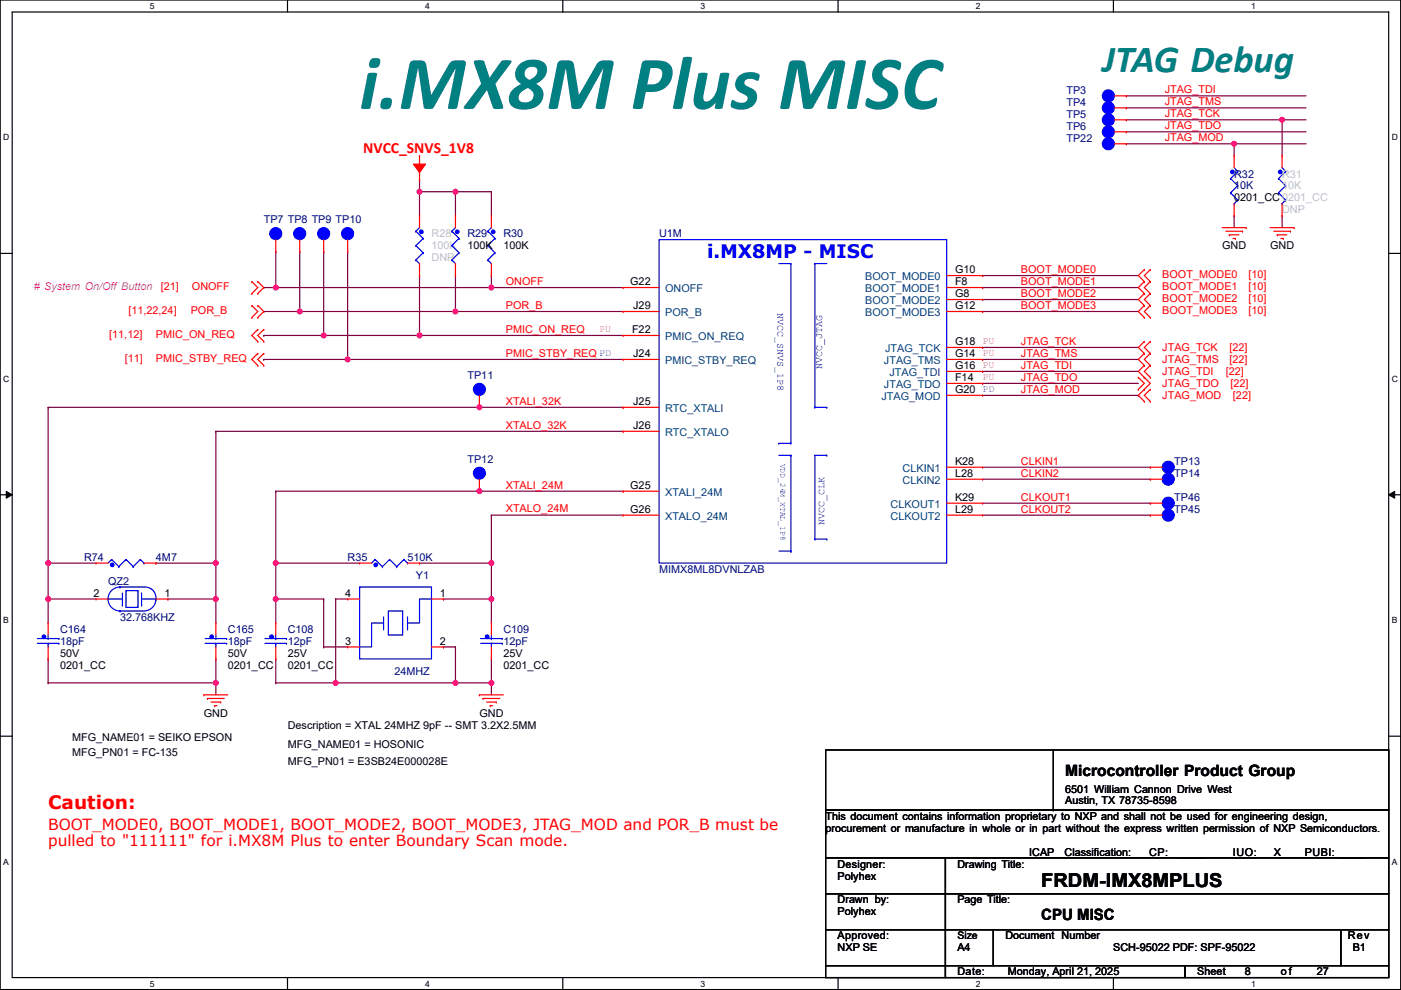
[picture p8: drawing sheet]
<svg xmlns="http://www.w3.org/2000/svg" width="297mm" height="210mm" viewBox="0 0 297 210" stroke-linecap="round" stroke-linejoin="round" font-family="sans-serif">
<path d="M0 0h297v209.8h-297zM2.6 2.5h291.8v204.8h-291.8z" fill="none" stroke="#000" stroke-width=".25"/>
<g fill="#fff">
<path d="M31.8 .3h1v2h-1z"/>
<path d="M31.8 207.5h1v2.1h-1z"/>
</g>
<path d="M61 0v2.5M61 207.3v2.5" fill="none" stroke="#000" stroke-width=".25"/>
<g fill="#fff">
<path d="M90.1 .3h1v2h-1z"/>
<path d="M90.1 207.5h1v2.1h-1z"/>
</g>
<path d="M119.3 0v2.5M119.3 207.3v2.5" fill="none" stroke="#000" stroke-width=".25"/>
<g fill="#fff">
<path d="M148.5 .3h1v2h-1z"/>
<path d="M148.5 207.5h1v2.1h-1z"/>
</g>
<path d="M177.7 0v2.5M177.7 207.3v2.5" fill="none" stroke="#000" stroke-width=".25"/>
<g fill="#fff">
<path d="M206.9 .3h1v2h-1z"/>
<path d="M206.9 207.5h1v2.1h-1z"/>
</g>
<path d="M236.1 0v2.5M236.1 207.3v2.5" fill="none" stroke="#000" stroke-width=".25"/>
<g fill="#fff">
<path d="M265.2 .3h1.1v2h-1.1z"/>
<path d="M265.2 207.5h1.1v2.1h-1.1z"/>
<path d="M.7 28.1h1.3v2.1h-1.3z"/>
<path d="M295.1 28.1h1.3v2.1h-1.3z"/>
<path d="M.7 79.3h1.3v2h-1.3z"/>
<path d="M295.1 79.3h1.3v2h-1.3z"/>
</g>
<path d="M0 53.7h2.6M294.4 53.7h2.6" fill="none" stroke="#000" stroke-width=".25"/>
<g fill="#fff">
<path d="M.7 130.5h1.2v2h-1.2z"/>
<path d="M295.1 130.5h1.2v2h-1.2z"/>
</g>
<path d="M0 104.9h2.6M294.4 104.9h2.6" fill="none" stroke="#000" stroke-width=".25"/>
<path d="M1.3 104.2l1.3 .7-1.3 .7zM294.4 104.9l1.3-.7v1.4z" fill="#000"/>
<path d="M1.3 104.2l1.3 .7-1.3 .7zM294.4 104.9l1.3-.7v1.4z" fill="none" stroke="#000" stroke-width=".21"/>
<g fill="#fff">
<path d="M.7 181.7h1.2v2h-1.2z"/>
<path d="M295.1 181.7h1.2v2h-1.2z"/>
</g>
<path d="M0 156.1h2.6M294.4 156.1h2.6" fill="none" stroke="#000" stroke-width=".25"/>
<path d="M78.7 12.5l.6-.2a.92 .92 0 0 1 1.3 .9 1.33 1.33 0 0 1-1.9 1.2 1.06 1.06 0 0 1-.1-1.7zM78 15.6l1.2-.2a.53 .53 0 0 1 .7 .3l-1.3 7.1a1.9 1.9 0 0 1-2 .1zM81.1 21l.5-.2a1.01 1.01 0 0 1 1.5 .7 1.39 1.39 0 0 1-.7 1.6 1.39 1.39 0 0 1-1.7-.4v-1zM87.1 13l.5-.2h1.5a1.11 1.11 0 0 1 1.3 1.2l1 6.1 3.9-6.6a1.45 1.45 0 0 1 1.3-.7h1.5a.61 .61 0 0 1 .7 .9l-1.9 9.1a1.81 1.81 0 0 1-1.9 .1l1.6-8.4-4.6 8.3a1.85 1.85 0 0 1-2.2 0l-1.2-8.4-1.6 8.4a1.81 1.81 0 0 1-2 .1l1.8-9.2zM100.6 12.9l1.2-.1a.68 .68 0 0 1 .9 .3l1.1 3.4 2.5-3.6 .9-.1 1.2 .1-.3 .7-3.1 4.2 1.6 4.5a.52 .52 0 0 1 .1 .6 .52 .52 0 0 1-.7 .2h-.7a.66 .66 0 0 1-.8-.3l-1.2-3.7-2.8 3.8-1 .2-1.2-.1 .3-.7 3.4-4.5-1.4-4.2zM110.1 13.7a4.4 4.4 0 0 1 5.5-.2 2.89 2.89 0 0 1-1.7 4.1l-.2 .2a2.76 2.76 0 0 1 1.5 2.7 2.76 2.76 0 0 1-2.1 2.4 4.6 4.6 0 0 1-4.9-.7 2.98 2.98 0 0 1 1.7-4.1l.6-.3a2.52 2.52 0 0 1-.4-4.1zM111.6 14.6a1.41 1.41 0 0 0 .6 2.3l.3-.1a1.71 1.71 0 0 0 1.2-2.4 1.74 1.74 0 0 0-2.1 .2zM110.5 19.5a1.22 1.22 0 0 0-.5 1.6 1.22 1.22 0 0 0 1.6 .6 1.5 1.5 0 0 0 1.5-1.2 1.5 1.5 0 0 0-1-1.7l-.2-.1zM118.5 13l.4-.2h1.5a1.11 1.11 0 0 1 1.3 1.2l1.1 6.1 3.8-6.6a1.46 1.46 0 0 1 1.4-.7h1.4a.61 .61 0 0 1 .7 .9l-1.8 9.1a1.81 1.81 0 0 1-2 .1l1.7-8.4-4.7 8.3a1.85 1.85 0 0 1-2.1 0l-1.2-8.4-1.7 8.4a1.81 1.81 0 0 1-2 .1l1.8-9.2zM136.3 13l.6-.2h2.3a2.93 2.93 0 0 1 3.4 2.2 4.2 4.2 0 0 1-4.6 4.5h-1.1l-.6 3.3a2.04 2.04 0 0 1-2.1 .1l1.8-9.3zM137.9 14.4l-.7 3.5h1a2.1 2.1 0 0 0 1.9-3.2l-.6-.2zM144.8 12.2l1.2-.2a.52 .52 0 0 1 .8 .4l-2.1 10.4a1.89 1.89 0 0 1-2 .1zM148.1 15.6l1.2-.2a.54 .54 0 0 1 .7 .3l-.9 4.6a.83 .83 0 0 0 .3 1.1 .83 .83 0 0 0 1-.1 4 4 0 0 0 1.7-2.5l.5-3.1a1.93 1.93 0 0 1 2 0l-1.4 7.1a1.4 1.4 0 0 1-1.7 .1l.3-1.2a2.95 2.95 0 0 1-4.3 1 3.2 3.2 0 0 1-.3-2.6zM156.5 16.2a3.7 3.7 0 0 1 4.5-.3v.3a.88 .88 0 0 1-.5 1 1.99 1.99 0 0 0-2.6 0 .88 .88 0 0 0 .8 1.2 2.35 2.35 0 0 1 1.8 2.4 2.35 2.35 0 0 1-1.9 2.2 3.4 3.4 0 0 1-3.7-.5l.1-.7a.5 .5 0 0 1 .3-.6 .5 .5 0 0 1 .6 .3l.6 .2a1.4 1.4 0 0 0 2-.9 2.51 2.51 0 0 0-1.7-1.3 2.14 2.14 0 0 1-.3-3.3zM167.6 13l.4-.2h1.5a1.11 1.11 0 0 1 1.3 1.2l1.1 6.1 3.8-6.6a1.45 1.45 0 0 1 1.4-.7h1.4a.61 .61 0 0 1 .7 .9l-1.8 9.1a1.81 1.81 0 0 1-2 .1l1.7-8.4-4.7 8.3a1.85 1.85 0 0 1-2.1 0l-1.2-8.4-1.7 8.4a1.81 1.81 0 0 1-2 .1l1.8-9.2zM181.6 13l1.2-.2a.58 .58 0 0 1 .8 .3l-1.9 9.7a2.03 2.03 0 0 1-2.1 .1zM185.7 13.8a4.2 4.2 0 0 1 5.3-.4v.8a.51 .51 0 0 1-.2 .6 .51 .51 0 0 1-.7-.2 1.88 1.88 0 0 0-3 .9 1.93 1.93 0 0 0 1.4 1.6 3 3 0 0 1 2 3 3 3 0 0 1-2.2 2.7 4.6 4.6 0 0 1-4.8-.5l.1-.8a.55 .55 0 0 1 .3-.7 .55 .55 0 0 1 .7 .3 2.51 2.51 0 0 0 3.5-.4 1.47 1.47 0 0 0-1.1-2 2.95 2.95 0 0 1-1.3-4.9zM194 14a4.6 4.6 0 0 1 6.1-.4v.2a1.84 1.84 0 0 1-.5 1.4 2.98 2.98 0 0 0-5 1.4l-.4 1.1a3.1 3.1 0 0 0 .8 3.5 4 4 0 0 0 3.5-.5h.1a1.85 1.85 0 0 1-1.8 2.4 3.8 3.8 0 0 1-4.9-2.3 7.7 7.7 0 0 1 2.1-6.8z" fill="#008080"/>
<path d="M58.5 104.1h.1M58.5 104.1v15.3" fill="none" stroke="#800040" stroke-width=".25"/>
<circle cx="58.5" cy="119.4" r=".51" fill="#f0f"/>
<circle cx="58.5" cy="119.4" r=".51" fill="none" stroke="#f0f" stroke-width=".25"/>
<path d="M58.5 104.1h43.1M101.6 104.1h.1M104.2 109.2h27.9M104.2 109.2h.1M104.2 109.2v10.2" fill="none" stroke="#800040" stroke-width=".25"/>
<circle cx="101.6" cy="104.1" r=".51" fill="#f0f"/>
<circle cx="101.6" cy="104.1" r=".51" fill="none" stroke="#f0f" stroke-width=".25"/>
<path d="M68.6 137.2h.1M68.6 137.2h5.1M71.2 127v17.8M71.2 127h.1M71.2 127h2.5M94 137.2h.1M94 137.2h2.6M94 127h.1M94 127h10.2M71.2 144.8h.1M71.2 144.8h25.4" fill="none" stroke="#800040" stroke-width=".25"/>
<circle cx="96.6" cy="144.8" r=".51" fill="#f0f"/>
<circle cx="96.6" cy="144.8" r=".51" fill="none" stroke="#f0f" stroke-width=".25"/>
<circle cx="71.2" cy="144.8" r=".51" fill="#f0f"/>
<circle cx="71.2" cy="144.8" r=".51" fill="none" stroke="#f0f" stroke-width=".25"/>
<path d="M58.5 127v5.1M58.5 127h.1M58.5 127h10.1M68.6 127v10.2M68.6 127h.1M104.2 139.7h.1M104.2 139.7v5.1" fill="none" stroke="#800040" stroke-width=".25"/>
<circle cx="58.5" cy="127" r=".51" fill="#f0f"/>
<circle cx="58.5" cy="127" r=".51" fill="none" stroke="#f0f" stroke-width=".25"/>
<path d="M104.2 127v5.1M104.2 127h.1" fill="none" stroke="#800040" stroke-width=".25"/>
<circle cx="104.2" cy="127" r=".51" fill="#f0f"/>
<circle cx="104.2" cy="127" r=".51" fill="none" stroke="#f0f" stroke-width=".25"/>
<path d="M58.5 119.4v7.6M58.5 119.4h.1M104.2 119.4h.1M104.2 119.4v7.6M58.5 139.7h.1M58.5 139.7v5.1M58.5 144.8h.1M58.5 144.8h12.7M96.6 144.8h.1M96.6 144.8h7.6" fill="none" stroke="#800040" stroke-width=".25"/>
<circle cx="104.2" cy="144.8" r=".51" fill="#f0f"/>
<circle cx="104.2" cy="144.8" r=".51" fill="none" stroke="#f0f" stroke-width=".25"/>
<path d="M88.9 119.4h.1M88.9 119.4h15.3M96.6 137.2h.1M96.6 137.2v7.6" fill="none" stroke="#800040" stroke-width=".25"/>
<circle cx="104.2" cy="119.4" r=".51" fill="#f0f"/>
<circle cx="104.2" cy="119.4" r=".51" fill="none" stroke="#f0f" stroke-width=".25"/>
<path d="M10.2 86.4h91.4M101.6 86.4h.1M58.5 119.4h.1M58.5 119.4h17.7M104.2 144.8v2.5M104.2 144.8h.1" fill="none" stroke="#800040" stroke-width=".25"/>
<circle cx="101.6" cy="86.4" r=".51" fill="#f0f"/>
<circle cx="101.6" cy="86.4" r=".51" fill="none" stroke="#f0f" stroke-width=".25"/>
<path d="M238.8 20.3h38.1M238.8 22.9h38.1M238.8 25.4h33M238.8 20.3h.1M238.8 22.9h.1M238.8 25.4h.1M45.8 91.4h86.3M132.1 91.4h.1" fill="none" stroke="#800040" stroke-width=".25"/>
<circle cx="271.8" cy="25.4" r=".51" fill="#f0f"/>
<circle cx="271.8" cy="25.4" r=".51" fill="none" stroke="#f0f" stroke-width=".25"/>
<g fill="none" stroke="#800040" stroke-width=".25">
<path d="M88.9 38.1h.1M88.9 38.1v2.5M238.8 27.9h38.1M238.8 27.9h.1M271.8 25.4h.1M271.8 25.4v7.6M271.8 45.7h.1M271.8 45.7v2.6M208.3 99.1h35.6M243.9 99.1h.1M208.3 101.6h35.6M208.3 106.7h35.6"/>
<path d="M208.3 109.2h35.6M243.9 101.6h.1M243.9 106.7h.1M243.9 109.2h.1"/>
</g>
<circle cx="88.9" cy="40.6" r=".51" fill="#f0f"/>
<circle cx="88.9" cy="40.6" r=".51" fill="none" stroke="#f0f" stroke-width=".25"/>
<path d="M88.9 40.6h.1M88.9 40.6v5.1M88.9 40.6h7.7M96.6 40.6h.1M96.6 40.6v5.1" fill="none" stroke="#800040" stroke-width=".25"/>
<circle cx="96.6" cy="40.6" r=".51" fill="#f0f"/>
<circle cx="96.6" cy="40.6" r=".51" fill="none" stroke="#f0f" stroke-width=".25"/>
<path d="M58.5 53.3h.1M58.5 53.3v7.7M63.5 53.3h.1M63.5 53.3v12.7M96.6 40.6h7.6M96.6 40.6h.1M104.2 40.6h.1M104.2 40.6v5.1" fill="none" stroke="#800040" stroke-width=".25"/>
<circle cx="63.5" cy="66" r=".51" fill="#f0f"/>
<circle cx="63.5" cy="66" r=".51" fill="none" stroke="#f0f" stroke-width=".25"/>
<path d="M68.6 53.3h.1M68.6 53.3v17.8M73.7 53.3h.1M73.7 53.3v22.9" fill="none" stroke="#800040" stroke-width=".25"/>
<circle cx="73.7" cy="76.2" r=".51" fill="#f0f"/>
<circle cx="73.7" cy="76.2" r=".51" fill="none" stroke="#f0f" stroke-width=".25"/>
<path d="M88.9 58.4h.1M88.9 58.4v12.7M96.6 58.4h.1M96.6 58.4v7.6M104.2 58.4h.1M104.2 58.4v2.6h-48.3M55.9 61h.1M58.5 61h.1" fill="none" stroke="#800040" stroke-width=".25"/>
<circle cx="104.2" cy="61" r=".51" fill="#f0f"/>
<circle cx="104.2" cy="61" r=".51" fill="none" stroke="#f0f" stroke-width=".25"/>
<circle cx="58.5" cy="61" r=".51" fill="#f0f"/>
<circle cx="58.5" cy="61" r=".51" fill="none" stroke="#f0f" stroke-width=".25"/>
<path d="M55.9 66h.1M55.9 66h40.7M63.5 66h.1M104.2 61h.1M104.2 61h27.9" fill="none" stroke="#800040" stroke-width=".25"/>
<circle cx="96.6" cy="66" r=".51" fill="#f0f"/>
<circle cx="96.6" cy="66" r=".51" fill="none" stroke="#f0f" stroke-width=".25"/>
<path d="M55.9 71.1h.1M55.9 71.1h33M68.6 71.1h.1M96.6 66h35.5M96.6 66h.1" fill="none" stroke="#800040" stroke-width=".25"/>
<circle cx="88.9" cy="71.1" r=".51" fill="#f0f"/>
<circle cx="88.9" cy="71.1" r=".51" fill="none" stroke="#f0f" stroke-width=".25"/>
<circle cx="68.6" cy="71.1" r=".51" fill="#f0f"/>
<circle cx="68.6" cy="71.1" r=".51" fill="none" stroke="#f0f" stroke-width=".25"/>
<g fill="none" stroke="#800040" stroke-width=".25">
<path d="M208.3 58.4h.1M208.3 58.4h33M55.9 76.2h.1M73.7 76.2h.1M88.9 71.1h.1M88.9 71.1h43.2M132.1 76.2h-76.2M208.3 61h.1M208.3 63.5h.1M208.3 66h.1M208.3 73.7h.1M208.3 76.2h.1"/>
<path d="M208.3 78.7h.1M208.3 76.2h33M208.3 61h33M208.3 63.5h33M208.3 66h33M208.3 73.7h33M208.3 78.7h33M10.2 86.4h.1M10.2 86.4v33M208.3 81.3h.1M208.3 81.3h33M208.3 83.8h33"/>
<path d="M241.3 83.8h.1"/>
</g>
<circle cx="10.2" cy="119.4" r=".51" fill="#f0f"/>
<circle cx="10.2" cy="119.4" r=".51" fill="none" stroke="#f0f" stroke-width=".25"/>
<path d="M45.8 91.4h.1M45.8 91.4v28" fill="none" stroke="#800040" stroke-width=".25"/>
<circle cx="45.8" cy="119.4" r=".51" fill="#f0f"/>
<circle cx="45.8" cy="119.4" r=".51" fill="none" stroke="#f0f" stroke-width=".25"/>
<path d="M10.2 119.4v12.7M10.2 119.4h.1M10.2 119.4h10.2M33.1 119.4h.1M33.1 119.4h12.7M45.8 119.4h.1M45.8 119.4v7.6M10.2 127h.1M10.2 127h10.2" fill="none" stroke="#800040" stroke-width=".25"/>
<circle cx="10.2" cy="127" r=".51" fill="#f0f"/>
<circle cx="10.2" cy="127" r=".51" fill="none" stroke="#f0f" stroke-width=".25"/>
<path d="M35.6 127h.1M35.6 127h10.2" fill="none" stroke="#800040" stroke-width=".25"/>
<circle cx="45.8" cy="127" r=".51" fill="#f0f"/>
<circle cx="45.8" cy="127" r=".51" fill="none" stroke="#f0f" stroke-width=".25"/>
<path d="M10.2 139.7v5.1M10.2 139.7h.1M45.8 127v5.1M45.8 139.7h.1M45.8 139.7v5.1h-35.6M45.8 127h.1M10.2 144.8h.1" fill="none" stroke="#800040" stroke-width=".25"/>
<circle cx="45.8" cy="144.8" r=".51" fill="#f0f"/>
<circle cx="45.8" cy="144.8" r=".51" fill="none" stroke="#f0f" stroke-width=".25"/>
<path d="M238.8 30.5h.1M261.7 30.5h.1M261.7 30.5v2.5M276.9 30.5h-38.1M261.7 45.7h.1M261.7 45.7v2.6M45.8 144.8v2.5M45.8 144.8h.1" fill="none" stroke="#800040" stroke-width=".25"/>
<circle cx="261.7" cy="30.5" r=".51" fill="#f0f"/>
<circle cx="261.7" cy="30.5" r=".51" fill="none" stroke="#f0f" stroke-width=".25"/>
<path d="M271.8 25.4h.1M271.8 25.4h5.1M101.6 86.4h30.5M132.1 86.4h.1M101.6 104.1h30.5M132.1 104.1h.1" fill="none" stroke="#800040" stroke-width=".25"/>
<g fill="none" stroke="#f00" stroke-width=".25">
<path d="M88.9 38.1h.1M88.9 36.3v1.8M269.3 48.3h5.1M270 49h3.6M270.8 49.8h2M270.8 49.8h.1M271.6 50.6h.5M272.1 50.6h.1M273.6 49h.1M274.4 48.3h.1M101.6 147.3h.1M101.6 147.3h5.1"/>
<path d="M102.4 148.1h.1M102.4 148.1h3.6M103.2 148.9h2M103.9 149.6h.1M103.9 149.6h.5M105.2 148.9h.1"/>
</g>
<path d="M87.7 34.8h2.5l-1.3 1.8z" fill-rule="evenodd" fill="#f00"/>
<g fill="none" stroke="#f00" stroke-width=".25">
<path d="M87.7 34.8h2.5l-1.3 1.8zM88.9 33h.1M88.9 33v2.8M53.4 59.7h.1M53.4 59.7l1.3 1.3-1.3 1.2M54.7 59.7h.1M54.7 59.7l1.2 1.3-1.2 1.2M242.6 57.2h.1M242.6 59.7h.1M242.6 57.2l-1.3 1.2 1.3 1.3M242.6 59.7l-1.3 1.3 1.3 1.2M243.9 59.7h.1"/>
<path d="M243.9 57.2h.1M243.9 57.2l-1.3 1.2 1.3 1.3M243.9 59.7l-1.3 1.3 1.3 1.2M259.1 48.3h5.1M259.9 49h3.5M260.6 49.8h2.1M260.6 49.8h.1M261.4 50.6h.5M261.9 50.6h.1M263.4 49h.1M264.2 48.3h.1M53.4 62.2h.1"/>
<path d="M53.4 67.3h.1M53.4 64.8h.1M53.4 64.8l1.3 1.2-1.3 1.3M54.7 62.2h.1M54.7 64.8h.1M54.7 67.3h.1M54.7 69.9h.1M54.7 72.4h.1M54.7 74.9h.1M54.7 77.5h.1M54.7 64.8l1.2 1.2-1.2 1.3M54.7 69.9l-1.3 1.2 1.3 1.3"/>
<path d="M54.7 74.9l-1.3 1.3 1.3 1.3M55.9 69.9h.1M55.9 72.4h.1M55.9 74.9h.1M55.9 77.5h.1M55.9 69.9l-1.2 1.2 1.2 1.3M55.9 74.9l-1.2 1.3 1.2 1.3M242.6 62.2h.1M242.6 64.8h.1M242.6 67.3h.1M242.6 72.4h.1M242.6 74.9h.1"/>
<path d="M242.6 77.5h.1M242.6 62.2l-1.3 1.3 1.3 1.3M242.6 64.8l-1.3 1.2 1.3 1.3M242.6 72.4l-1.3 1.3 1.3 1.2M242.6 74.9l-1.3 1.3 1.3 1.3M242.6 77.5l-1.3 1.2 2.6 2.6-2.6 2.5 1.3 1.3M243.9 62.2h.1M243.9 64.8h.1M243.9 67.3h.1M243.9 74.9h.1M243.9 72.4h.1M243.9 77.5h.1"/>
<path d="M243.9 62.2l-1.3 1.3 1.3 1.3M243.9 64.8l-1.3 1.2 1.3 1.3M243.9 72.4l-1.3 1.3 1.3 1.2M243.9 74.9l-1.3 1.3 1.3 1.3M243.9 77.5l-1.3 1.2 1.3 1.3M241.3 80h.1M241.3 82.6h.1M241.3 80l1.3 1.3-1.3 1.3M242.6 80h.1M242.6 82.6h.1M242.6 85.1h.1M243.9 80h.1"/>
<path d="M243.9 85.1h.1M243.9 82.6h.1M243.9 82.6l-1.3 1.2 1.3 1.3M20.4 127h.1M20.4 127h2.5M33.1 127h2.5M35.6 127h.1M43.2 147.3h.1M43.2 147.3h5.1M44 148.1h.1M44 148.1h3.5M44.7 148.9h2.1"/>
<path d="M45.5 149.6h.1M45.5 149.6h.5M46.8 148.9h.1"/>
</g>
<g fill="none" stroke="#000" stroke-width=".25">
<path d="M175.1 159h119.3v12.7h-119.3zM223.3 159v12.7M175.1 171.7h119.3v10.2h-119.3zM223.3 171.7h.1M175.1 197.1h25.4v7.6h-25.4zM175.1 181.9h25.4v7.6h-25.4zM175.1 189.5h25.4v7.6h-25.4zM200.5 197.1h10.1v7.6h-10.1zM200.5 181.9h93.9v7.6h-93.9zM200.5 189.5h93.9v7.6h-93.9zM210.6 197.1h73.7v7.6h-73.7zM284.3 197.1h10.1v7.6h-10.1z"/>
<path d="M175.1 204.7h25.4v2.6h-25.4zM200.5 204.7h50.8v2.6h-50.8zM251.3 204.7h43.1v2.6h-43.1z"/>
</g>
<g fill="none" stroke="#00f" stroke-width=".25">
<path d="M22.9 127a2.54 2.54 0 0 0 2.6 2.5h-.1M22.9 127h3.1M25.4 124.5h.1a2.53 2.53 0 0 0-2.6 2.5M25.4 124.5h.1M25.4 124.5h5.4a2.27 2.27 0 0 1 2.2 2.5M25.4 129.5h.1M26 127h.1M26 128.3h.1M26 125.7v2.6M26.7 125.2h2.6v3.6h-2.6zM30 127h3.1M30 128.3h.1"/>
<path d="M30 125.7v2.6M33.1 127a2.54 2.54 0 0 1-2.6 2.5h-5.1M33.1 127h.1"/>
</g>
<circle cx="247.7" cy="106.7" r="1.27" fill="#00f"/>
<g fill="none" stroke="#00f" stroke-width=".25">
<path d="M271.1 37.9h.1M271.1 37.9l1.5 1.5M271.8 35.6l.8 .7M272.6 36.3h.1M272.6 39.4h.1M272.6 36.3l-1.5 1.6M272.6 39.4l-1.5 1.5M271.1 40.9h.1M271.1 40.9l1.5 1.5M271.8 43.2h.1M272.6 42.4h.1M272.6 42.4l-.8 .8"/>
<circle cx="247.7" cy="106.7" r="1.27"/>
</g>
<path d="M243.9 106.7h.1M243.9 106.7h2.5" fill="none" stroke="#f00" stroke-width=".25"/>
<circle cx="271.4" cy="36.5" r=".38" fill="#00f"/>
<circle cx="271.4" cy="36.5" r=".38" fill="none" stroke="#00f" stroke-width=".25"/>
<path d="M271.8 33h.1M271.8 33v2.6M271.8 45.7h.1M271.8 43.2v2.5" fill="none" stroke="#f00" stroke-width=".25"/>
<circle cx="247.7" cy="101.6" r="1.27" fill="#00f"/>
<g fill="none" stroke="#00f" stroke-width=".25">
<path d="M88.2 49h.1M88.2 52.1h.1M88.2 55.1h.1M88.2 49l1.5 1.6M88.2 52.1l1.5 1.5M88.2 55.1l.7 .8M88.9 55.9h.1M88.9 48.3l-.7 .7M89.7 50.6h.1M89.7 53.6h.1M89.7 50.6l-1.5 1.5M89.7 53.6l-1.5 1.5"/>
<circle cx="247.7" cy="101.6" r="1.27"/>
</g>
<path d="M243.9 101.6h.1M243.9 101.6h2.5" fill="none" stroke="#f00" stroke-width=".25"/>
<circle cx="89.3" cy="49.2" r=".38" fill="#00f"/>
<circle cx="89.3" cy="49.2" r=".38" fill="none" stroke="#00f" stroke-width=".25"/>
<path d="M88.9 45.7h.1M88.9 58.4h.1M88.9 45.7v2.6M88.9 55.9v2.5" fill="none" stroke="#f00" stroke-width=".25"/>
<circle cx="247.7" cy="99.1" r="1.27" fill="#00f"/>
<g fill="none" stroke="#00f" stroke-width=".25">
<path d="M7.9 136.4h4.6M7.9 135.4h4.6M10.2 136.4h.1M10.2 136.4v.8M12.5 136.4h.1M12.5 135.4h.1"/>
<circle cx="247.7" cy="99.1" r="1.27"/>
</g>
<path d="M243.9 99.1h.1M243.9 99.1h2.5" fill="none" stroke="#f00" stroke-width=".25"/>
<circle cx="9.3" cy="135" r=".38" fill="#00f"/>
<g fill="none" stroke="#00f" stroke-width=".25">
<path d="M10.2 135.4h.1M10.2 134.6v.8"/>
<circle cx="9.3" cy="135" r=".38"/>
</g>
<path d="M10.2 132.1h.1M10.2 139.7h.1M10.2 137.2v2.5M10.2 132.1v2.5" fill="none" stroke="#f00" stroke-width=".25"/>
<circle cx="235" cy="20.3" r="1.27" fill="#00f"/>
<circle cx="235" cy="20.3" r="1.27" fill="none" stroke="#00f" stroke-width=".25"/>
<path d="M236.3 20.3h2.5M238.8 20.3h.1" fill="none" stroke="#f00" stroke-width=".25"/>
<circle cx="58.5" cy="49.5" r="1.27" fill="#00f"/>
<circle cx="58.5" cy="49.5" r="1.27" fill="none" stroke="#00f" stroke-width=".25"/>
<path d="M58.5 53.3h.1M58.5 50.8v2.5" fill="none" stroke="#f00" stroke-width=".25"/>
<circle cx="235" cy="22.9" r="1.27" fill="#00f"/>
<g fill="none" stroke="#00f" stroke-width=".25">
<path d="M43.5 136.4h4.6M43.5 135.4h4.6M45.8 136.4v.8M45.8 136.4h.1M48.1 136.4h.1M48.1 135.4h.1"/>
<circle cx="235" cy="22.9" r="1.27"/>
</g>
<path d="M236.3 22.9h2.5M238.8 22.9h.1" fill="none" stroke="#f00" stroke-width=".25"/>
<circle cx="44.9" cy="135" r=".38" fill="#00f"/>
<g fill="none" stroke="#00f" stroke-width=".25">
<path d="M45.8 135.4h.1M45.8 134.6v.8"/>
<circle cx="44.9" cy="135" r=".38"/>
</g>
<path d="M45.8 132.1h.1M45.8 139.7h.1M45.8 137.2v2.5M45.8 132.1v2.5" fill="none" stroke="#f00" stroke-width=".25"/>
<circle cx="235" cy="25.4" r="1.27" fill="#00f"/>
<circle cx="235" cy="25.4" r="1.27" fill="none" stroke="#00f" stroke-width=".25"/>
<path d="M236.3 25.4h2.5M238.8 25.4h.1" fill="none" stroke="#f00" stroke-width=".25"/>
<circle cx="68.6" cy="49.5" r="1.27" fill="#00f"/>
<circle cx="68.6" cy="49.5" r="1.27" fill="none" stroke="#00f" stroke-width=".25"/>
<path d="M68.6 53.3h.1M68.6 50.8v2.5" fill="none" stroke="#f00" stroke-width=".25"/>
<circle cx="101.6" cy="82.6" r="1.27" fill="#00f"/>
<circle cx="101.6" cy="82.6" r="1.27" fill="none" stroke="#00f" stroke-width=".25"/>
<path d="M101.6 86.4h.1M101.6 83.8v2.6" fill="none" stroke="#f00" stroke-width=".25"/>
<circle cx="235" cy="27.9" r="1.27" fill="#00f"/>
<circle cx="235" cy="27.9" r="1.27" fill="none" stroke="#00f" stroke-width=".25"/>
<path d="M236.3 27.9h2.5M238.8 27.9h.1" fill="none" stroke="#f00" stroke-width=".25"/>
<circle cx="63.5" cy="49.5" r="1.27" fill="#00f"/>
<g fill="none" stroke="#00f" stroke-width=".25">
<path d="M103.4 49l1.5 1.6M103.4 52.1l1.5 1.5M103.4 49h.1M103.4 52.1h.1M103.4 55.1h.1M103.4 55.1l.8 .8M104.2 55.9h.1M104.2 48.3l-.8 .7M104.9 50.6h.1M104.9 53.6h.1M104.9 50.6l-1.5 1.5M104.9 53.6l-1.5 1.5"/>
<circle cx="63.5" cy="49.5" r="1.27"/>
</g>
<path d="M63.5 53.3h.1M63.5 50.8v2.5" fill="none" stroke="#f00" stroke-width=".25"/>
<circle cx="104.6" cy="49.2" r=".38" fill="#00f"/>
<circle cx="104.6" cy="49.2" r=".38" fill="none" stroke="#00f" stroke-width=".25"/>
<path d="M104.2 45.7h.1M104.2 58.4h.1M104.2 45.7v2.6M104.2 55.9v2.5" fill="none" stroke="#f00" stroke-width=".25"/>
<circle cx="73.7" cy="49.5" r="1.27" fill="#00f"/>
<circle cx="73.7" cy="49.5" r="1.27" fill="none" stroke="#00f" stroke-width=".25"/>
<path d="M73.7 53.3h.1M73.7 50.8v2.5" fill="none" stroke="#f00" stroke-width=".25"/>
<circle cx="235" cy="30.5" r="1.27" fill="#00f"/>
<g fill="none" stroke="#00f" stroke-width=".25">
<path d="M95.8 49h.1M95.8 52.1h.1M95.8 55.1h.1M95.8 49l1.5 1.6M95.8 52.1l1.5 1.5M95.8 55.1l.8 .8M96.6 55.9h.1M96.6 48.3l-.8 .7M97.3 50.6h.1M97.3 53.6h.1M97.3 50.6l-1.5 1.5M97.3 53.6l-1.5 1.5"/>
<circle cx="235" cy="30.5" r="1.27"/>
</g>
<path d="M236.3 30.5h2.5M238.8 30.5h.1" fill="none" stroke="#f00" stroke-width=".25"/>
<circle cx="96.9" cy="49.2" r=".38" fill="#00f"/>
<g fill="none" stroke="#00f" stroke-width=".25">
<path d="M79.5 118.6h.1M79.5 118.6l1.6 1.5M79.5 118.6l-.7 .8M82.6 118.6h.1M82.6 118.6l-1.5 1.5M82.6 118.6l1.5 1.5M85.6 118.6h.1M85.6 118.6l.8 .8M85.6 118.6l-1.5 1.5M86.4 119.4h.1M81.1 120.1h.1M84.1 120.1h.1"/>
<circle cx="96.9" cy="49.2" r=".38"/>
</g>
<path d="M96.6 45.7h.1M96.6 58.4h.1M96.6 45.7v2.6M96.6 55.9v2.5" fill="none" stroke="#f00" stroke-width=".25"/>
<circle cx="79.7" cy="119.8" r=".38" fill="#00f"/>
<g fill="none" stroke="#00f" stroke-width=".25">
<path d="M23.7 118.6h.1M23.7 118.6l1.5 1.5M23.7 118.6l-.8 .8M26.7 118.6h.1M26.7 118.6l-1.5 1.5M26.7 118.6l1.5 1.5M29.8 118.6h.1M29.8 118.6l-1.6 1.5M29.8 118.6l.7 .8M30.5 119.4h.1M25.2 120.1h.1M28.2 120.1h.1"/>
<circle cx="79.7" cy="119.8" r=".38"/>
</g>
<path d="M76.2 119.4h.1M76.2 119.4h2.6M86.4 119.4h2.5M88.9 119.4h.1" fill="none" stroke="#f00" stroke-width=".25"/>
<circle cx="23.8" cy="119.8" r=".38" fill="#00f"/>
<g fill="none" stroke="#00f" stroke-width=".25">
<path d="M56.2 136.4h4.6M56.2 135.4h4.6M58.5 136.4v.8M58.5 136.4h.1M60.8 136.4h.1M60.8 135.4h.1"/>
<circle cx="23.8" cy="119.8" r=".38"/>
</g>
<path d="M20.4 119.4h.1M20.4 119.4h2.5M30.5 119.4h2.6M33.1 119.4h.1" fill="none" stroke="#f00" stroke-width=".25"/>
<circle cx="57.6" cy="135" r=".38" fill="#00f"/>
<g fill="none" stroke="#00f" stroke-width=".25">
<path d="M58.5 135.4h.1M58.5 134.6v.8M76.2 124.5h15.3v15.2h-15.3zM81.3 132.1h-2.5v5.1h-2.6M81.3 133.4h.1M81.3 130.8v2.6M82.3 129.5h3.1v5.1h-3.1zM86.4 133.4h.1M86.4 130.8v2.6M91.5 127h-2.6v5.1h-2.5M101.9 136.4h4.6M101.9 135.4h4.6"/>
<path d="M104.2 136.4v.8M104.2 136.4h.1M106.5 136.4h.1M106.5 135.4h.1"/>
<circle cx="57.6" cy="135" r=".38"/>
</g>
<path d="M58.5 132.1h.1M58.5 139.7h.1M58.5 137.2v2.5M58.5 132.1v2.5M73.7 137.2h.1M73.7 137.2h2.5M73.7 127h.1M73.7 127h2.5M91.5 137.2h2.5M91.5 127h2.5M94 137.2h.1M94 127h.1" fill="none" stroke="#f00" stroke-width=".25"/>
<circle cx="103.3" cy="135" r=".38" fill="#00f"/>
<g fill="none" stroke="#00f" stroke-width=".25">
<path d="M104.2 135.4h.1M104.2 134.6v.8"/>
<circle cx="103.3" cy="135" r=".38"/>
</g>
<path d="M104.2 139.7h.1M104.2 137.2v2.5M104.2 132.1v2.5M104.2 132.1h.1" fill="none" stroke="#f00" stroke-width=".25"/>
<circle cx="101.6" cy="100.3" r="1.27" fill="#00f"/>
<g fill="none" stroke="#00f" stroke-width=".25">
<path d="M260.9 37.9l1.5 1.5M260.9 37.9h.1M261.7 35.6l.7 .7M262.4 36.3h.1M262.4 39.4h.1M262.4 36.3l-1.5 1.6M262.4 39.4l-1.5 1.5M260.9 40.9l1.5 1.5M260.9 40.9h.1M261.7 43.2h.1M262.4 42.4h.1M262.4 42.4l-.7 .8"/>
<circle cx="101.6" cy="100.3" r="1.27"/>
</g>
<path d="M101.6 104.1h.1M101.6 101.6v2.5" fill="none" stroke="#f00" stroke-width=".25"/>
<circle cx="261.3" cy="36.5" r=".38" fill="#00f"/>
<circle cx="261.3" cy="36.5" r=".38" fill="none" stroke="#00f" stroke-width=".25"/>
<path d="M261.7 33h.1M261.7 33v2.6M261.7 45.7h.1M261.7 43.2v2.5" fill="none" stroke="#f00" stroke-width=".25"/>
<circle cx="247.7" cy="109.2" r="1.27" fill="#00f"/>
<g fill="none" stroke="#00f" stroke-width=".25">
<path d="M139.7 50.8h61v68.6h-61zM165.1 55.9h2.6M167.7 55.9h.1M167.7 55.9v38.1M172.8 55.9h2.5M172.8 55.9h.1M172.8 55.9v30.5M165.1 94h.1M165.1 96.5h2.6M165.1 94h2.6M167.7 94h.1M167.7 96.5h.1"/>
<path d="M167.7 96.5v20.3M172.8 86.4h2.5M172.8 86.4h.1M175.3 96.5h.1M175.3 86.4h.1M175.3 96.5h-2.5v17.8M165.1 116.8h2.6M167.7 116.8h.1M172.8 114.3h2.5M172.8 114.3h.1M175.3 114.3h.1"/>
<circle cx="247.7" cy="109.2" r="1.27"/>
</g>
<g fill="none" stroke="#f00" stroke-width=".25">
<path d="M200.7 58.4h7.6M208.3 58.4h.1M132.1 61h.1M132.1 71.1h.1M132.1 76.2h.1M132.1 66h.1M132.1 61h7.6M132.1 66h7.6M132.1 76.2h7.6M132.1 71.1h7.6M200.7 61h7.6M200.7 63.5h7.6"/>
<path d="M200.7 66h7.6M200.7 76.2h7.6M200.7 73.7h7.6M200.7 78.7h7.6M208.3 61h.1M208.3 63.5h.1M208.3 66h.1M208.3 76.2h.1M208.3 73.7h.1M208.3 78.7h.1M132.1 91.4h.1M132.1 86.4h.1"/>
<path d="M132.1 91.4h7.6M132.1 86.4h7.6M200.7 99.1h7.6M200.7 81.3h7.6M200.7 83.8h7.6M208.3 99.1h.1M208.3 81.3h.1M208.3 83.8h.1M132.1 104.1h.1M132.1 109.2h.1M132.1 109.2h7.6M132.1 104.1h7.6"/>
<path d="M200.7 109.2h7.6M200.7 101.6h7.6M200.7 106.7h7.6M208.3 101.6h.1M208.3 109.2h.1M208.3 106.7h.1M243.9 109.2h.1M243.9 109.2h2.5"/>
</g>
<circle cx="58.5" cy="119.4" r=".51" fill="#f0f"/>
<circle cx="58.5" cy="119.4" r=".51" fill="none" stroke="#f0f" stroke-width=".25"/>
<circle cx="101.6" cy="104.1" r=".51" fill="#f0f"/>
<circle cx="101.6" cy="104.1" r=".51" fill="none" stroke="#f0f" stroke-width=".25"/>
<circle cx="96.6" cy="144.8" r=".51" fill="#f0f"/>
<circle cx="96.6" cy="144.8" r=".51" fill="none" stroke="#f0f" stroke-width=".25"/>
<circle cx="71.2" cy="144.8" r=".51" fill="#f0f"/>
<circle cx="71.2" cy="144.8" r=".51" fill="none" stroke="#f0f" stroke-width=".25"/>
<circle cx="58.5" cy="127" r=".51" fill="#f0f"/>
<circle cx="58.5" cy="127" r=".51" fill="none" stroke="#f0f" stroke-width=".25"/>
<circle cx="104.2" cy="127" r=".51" fill="#f0f"/>
<circle cx="104.2" cy="127" r=".51" fill="none" stroke="#f0f" stroke-width=".25"/>
<circle cx="104.2" cy="144.8" r=".51" fill="#f0f"/>
<circle cx="104.2" cy="144.8" r=".51" fill="none" stroke="#f0f" stroke-width=".25"/>
<circle cx="104.2" cy="119.4" r=".51" fill="#f0f"/>
<circle cx="104.2" cy="119.4" r=".51" fill="none" stroke="#f0f" stroke-width=".25"/>
<circle cx="101.6" cy="86.4" r=".51" fill="#f0f"/>
<circle cx="101.6" cy="86.4" r=".51" fill="none" stroke="#f0f" stroke-width=".25"/>
<circle cx="271.8" cy="25.4" r=".51" fill="#f0f"/>
<circle cx="271.8" cy="25.4" r=".51" fill="none" stroke="#f0f" stroke-width=".25"/>
<circle cx="88.9" cy="40.6" r=".51" fill="#f0f"/>
<circle cx="88.9" cy="40.6" r=".51" fill="none" stroke="#f0f" stroke-width=".25"/>
<circle cx="96.6" cy="40.6" r=".51" fill="#f0f"/>
<circle cx="96.6" cy="40.6" r=".51" fill="none" stroke="#f0f" stroke-width=".25"/>
<circle cx="63.5" cy="66" r=".51" fill="#f0f"/>
<circle cx="63.5" cy="66" r=".51" fill="none" stroke="#f0f" stroke-width=".25"/>
<circle cx="73.7" cy="76.2" r=".51" fill="#f0f"/>
<circle cx="73.7" cy="76.2" r=".51" fill="none" stroke="#f0f" stroke-width=".25"/>
<circle cx="104.2" cy="61" r=".51" fill="#f0f"/>
<circle cx="104.2" cy="61" r=".51" fill="none" stroke="#f0f" stroke-width=".25"/>
<circle cx="58.5" cy="61" r=".51" fill="#f0f"/>
<circle cx="58.5" cy="61" r=".51" fill="none" stroke="#f0f" stroke-width=".25"/>
<circle cx="96.6" cy="66" r=".51" fill="#f0f"/>
<circle cx="96.6" cy="66" r=".51" fill="none" stroke="#f0f" stroke-width=".25"/>
<circle cx="88.9" cy="71.1" r=".51" fill="#f0f"/>
<circle cx="88.9" cy="71.1" r=".51" fill="none" stroke="#f0f" stroke-width=".25"/>
<circle cx="68.6" cy="71.1" r=".51" fill="#f0f"/>
<circle cx="68.6" cy="71.1" r=".51" fill="none" stroke="#f0f" stroke-width=".25"/>
<circle cx="10.2" cy="119.4" r=".51" fill="#f0f"/>
<circle cx="10.2" cy="119.4" r=".51" fill="none" stroke="#f0f" stroke-width=".25"/>
<circle cx="45.8" cy="119.4" r=".51" fill="#f0f"/>
<circle cx="45.8" cy="119.4" r=".51" fill="none" stroke="#f0f" stroke-width=".25"/>
<circle cx="10.2" cy="127" r=".51" fill="#f0f"/>
<circle cx="10.2" cy="127" r=".51" fill="none" stroke="#f0f" stroke-width=".25"/>
<circle cx="45.8" cy="127" r=".51" fill="#f0f"/>
<circle cx="45.8" cy="127" r=".51" fill="none" stroke="#f0f" stroke-width=".25"/>
<circle cx="45.8" cy="144.8" r=".51" fill="#f0f"/>
<circle cx="45.8" cy="144.8" r=".51" fill="none" stroke="#f0f" stroke-width=".25"/>
<circle cx="261.7" cy="30.5" r=".51" fill="#f0f"/>
<circle cx="261.7" cy="30.5" r=".51" fill="none" stroke="#f0f" stroke-width=".25"/>
<text font-size="8.1" fill="#008080" x="233.7" y="15.4">JTAG Debug</text>
<text font-size="4.1" x="220.8" y="188.1">FRDM-IMX8MPLUS</text>
<text font-size="4" fill="#00f" x="149.9" y="54.8">i.MX8MP - MISC</text>
<text font-size="3.9" fill="#f00" x="10.2" y="171.6">Caution:</text>
<g font-size="3.3" fill="#f00">
<text x="77" y="32.4">NVCC_SNVS_1V8</text>
<text x="10.2" y="176">BOOT_MODE0, BOOT_MODE1, BOOT_MODE2, BOOT_MODE3, JTAG_MOD and POR_B must be</text>
<text x="10.2" y="179.3">pulled to &quot;111111&quot; for i.MX8M Plus to enter Boundary Scan mode.</text>
</g>
<g font-size="3.3">
<text x="225.9" y="164.5">Microcontroller Product Group</text>
<text x="220.8" y="195">CPU MISC</text>
</g>
<g font-size="2.3" fill="#000080">
<text x="226.1" y="19.9">TP3</text>
<text x="226.1" y="22.4">TP4</text>
<text x="226.1" y="24.9">TP5</text>
<text x="226.1" y="27.5">TP6</text>
<text x="226.1" y="30">TP22</text>
<text x="261.7" y="37.6">R32</text>
<text x="261.7" y="40.2">10K</text>
<text x="55.9" y="47.3">TP7 TP8 TP9 TP10</text>
<text x="99.1" y="50.3">R29</text>
<text x="106.7" y="50.3">R30</text>
<text x="139.7" y="50.3">U1M</text>
<text x="99.1" y="80.3">TP11</text>
<text x="99.1" y="98.1">TP12</text>
<text x="249" y="101.1">TP14</text>
<text x="249" y="98.6">TP13</text>
<text x="249" y="106.2">TP46</text>
<text x="249" y="108.8">TP45</text>
<text x="17.8" y="118.9">R74</text>
<text x="33.1" y="118.9">4M7</text>
<text x="73.7" y="118.9">R35</text>
<text x="86.4" y="118.9">510K</text>
<text x="22.9" y="124">QZ2</text>
<text x="88.2" y="122.7">Y1</text>
<text x="139.7" y="121.5">MIMX8ML8DVNLZAB</text>
<text x="25.4" y="131.6">32.768KHZ</text>
<text x="12.7" y="134.2">C164</text>
<text x="12.7" y="136.7">18pF</text>
<text x="48.3" y="134.2">C165</text>
<text x="48.3" y="136.7">18pF</text>
<text x="61" y="134.2">C108</text>
<text x="61" y="136.7">12pF</text>
<text x="106.7" y="134.2">C109</text>
<text x="106.7" y="136.7">12pF</text>
<text x="83.6" y="143">24MHZ</text>
</g>
<g font-size="2.3" fill="#f00">
<text x="246.9" y="19.8">JTAG_TDI</text>
<text x="246.9" y="22.3">JTAG_TMS</text>
<text x="246.9" y="24.8">JTAG_TCK</text>
<text x="246.9" y="27.4">JTAG_TDO</text>
<text x="246.9" y="29.9">JTAG_MOD</text>
<text x="216.5" y="57.9">BOOT_MODE0</text>
<text x="246.4" y="59">BOOT_MODE0</text>
<text x="264.7" y="59">[10]</text>
<text x="34.1" y="61.5">[21]</text>
<text x="40.7" y="61.5">ONOFF</text>
<text x="107.2" y="60.5">ONOFF</text>
<text x="107.2" y="65.5">POR_B</text>
<text x="216.5" y="60.4">BOOT_MODE1</text>
<text x="216.5" y="62.9">BOOT_MODE2</text>
<text x="216.5" y="65.5">BOOT_MODE3</text>
<text x="246.4" y="61.5">BOOT_MODE1</text>
<text x="246.4" y="64.1">BOOT_MODE2</text>
<text x="264.7" y="61.5">[10]</text>
<text x="264.7" y="64.1">[10]</text>
<text x="23.2" y="71.7">[11,12]</text>
<text x="27.2" y="66.6">[11,22,24]</text>
<text x="33.1" y="71.7">PMIC_ON_REQ</text>
<text x="40.4" y="66.6">POR_B</text>
<text x="107.2" y="70.6">PMIC_ON_REQ</text>
<text x="246.4" y="66.6">BOOT_MODE3</text>
<text x="264.7" y="66.6">[10]</text>
<text x="26.5" y="76.8">[11]</text>
<text x="33.1" y="76.8">PMIC_STBY_REQ</text>
<text x="107.2" y="75.6">PMIC_STBY_REQ PD</text>
<text x="216.5" y="73.1">JTAG_TCK</text>
<text x="216.5" y="75.6">JTAG_TMS</text>
<text x="246.4" y="74.5">JTAG_TCK</text>
<text x="246.4" y="77">JTAG_TMS</text>
<text x="260.7" y="74.5">[22]</text>
<text x="260.7" y="77">[22]</text>
<text x="216.5" y="78.2">JTAG_TDI</text>
<text x="216.5" y="80.7">JTAG_TDO</text>
<text x="216.5" y="83.3">JTAG_MOD</text>
<text x="246.4" y="79.5">JTAG_TDI</text>
<text x="246.4" y="82.1">JTAG_TDO</text>
<text x="259.9" y="79.5">[22]</text>
<text x="260.9" y="82.1">[22]</text>
<text x="107.2" y="85.8">XTALI_32K</text>
<text x="246.4" y="84.6">JTAG_MOD</text>
<text x="261.4" y="84.6">[22]</text>
<text x="107.2" y="90.9">XTALO_32K</text>
<text x="216.5" y="98.6">CLKIN1</text>
<text x="216.5" y="101.1">CLKIN2</text>
<text x="107.2" y="103.6">XTALI_24M</text>
<text x="216.5" y="106.2">CLKOUT1</text>
<text x="107.2" y="108.7">XTALO_24M</text>
<text x="216.5" y="108.7">CLKOUT2</text>
</g>
<g font-size="2.3" fill="#c0c0c0">
<text x="271.8" y="37.6">R31</text>
<text x="271.8" y="40.2">10K</text>
<text x="271.8" y="45.3">DNP</text>
<text x="91.5" y="50.3">R28</text>
<text x="91.5" y="52.9">100K</text>
<text x="91.5" y="55.4">DNP</text>
</g>
<g font-size="2.3">
<text x="261.7" y="42.7">0201_CC 0201_CC</text>
<text x="99.1" y="52.9">100K</text>
<text x="106.7" y="52.9">100K</text>
<text x="259.1" y="52.9">GND</text>
<text x="269.3" y="52.9">GND</text>
<text x="202.5" y="57.9">G10</text>
<text x="133.6" y="60.5">G22</text>
<text x="134.3" y="65.5">J29</text>
<text x="202.5" y="60.5">F8</text>
<text x="202.5" y="63">G8</text>
<text x="202.5" y="65.5">G12</text>
<text x="134" y="70.6">F22</text>
<text x="134.3" y="75.7">J24</text>
<text x="202.5" y="75.7">G14</text>
<text x="202.5" y="73.2">G18</text>
<text x="202.5" y="78.2">G16</text>
<text x="202.5" y="80.8">F14</text>
<text x="202.5" y="83.3">G20</text>
<text x="134.3" y="85.9">J25</text>
<text x="134.3" y="90.9">J26</text>
<text x="202.5" y="101.1">L28</text>
<text x="202.5" y="98.6">K28</text>
<text x="133.6" y="103.6">G25</text>
<text x="202.5" y="106.2">K29</text>
<text x="133.6" y="108.7">G26</text>
<text x="202.5" y="108.7">L29</text>
<text x="19.8" y="126.5">2</text>
<text x="34.8" y="126.5">1</text>
<text x="73.2" y="126.5">4</text>
<text x="93.3" y="126.5">1</text>
<text x="73.2" y="136.7">3</text>
<text x="93.3" y="136.7">2</text>
<text x="12.7" y="139.2">50V</text>
<text x="12.7" y="141.8">0201_CC</text>
<text x="48.3" y="139.2">50V</text>
<text x="48.3" y="141.8">0201_CC</text>
<text x="61" y="139.2">25V</text>
<text x="61" y="141.8">0201_CC</text>
<text x="106.7" y="139.2">25V</text>
<text x="106.7" y="141.8">0201_CC</text>
<text x="43.2" y="151.9">GND</text>
<text x="61" y="154.5">Description = XTAL 24MHZ 9pF -- SMT 3.2X2.5MM</text>
<text x="101.6" y="151.9">GND</text>
<text x="15.3" y="157">MFG_NAME01 = SEIKO EPSON</text>
<text x="15.3" y="160.3">MFG_PN01 = FC-135</text>
<text x="61" y="158.5">MFG_NAME01 = HOSONIC</text>
<text x="61" y="162.1">MFG_PN01 = E3SB24E000028E</text>
<text x="175.1" y="173.8">This document contains information proprietary to NXP and shall not be used for engineering design,</text>
<text x="225.9" y="170.6">Austin, TX 78735-8598</text>
<text x="225.9" y="168.2">6501 William Cannon Drive West</text>
<text x="175.1" y="176.3">procurement or manufacture in whole or in part without the express written permission of NXP Semiconductors.</text>
<text x="177.6" y="183.9">Designer:</text>
<text x="203" y="183.9">Drawing Title:</text>
<text x="218.2" y="181.4">ICAP</text>
<text x="225.7" y="181.4">Classification:</text>
<text x="243.6" y="181.4">CP:</text>
<text x="250" y="181.4">____</text>
<text x="261.4" y="181.4">IUO:</text>
<text x="270" y="181.4">X</text>
<text x="276.7" y="181.4">PUBI: ____</text>
<text x="177.6" y="191.6">Drawn by:</text>
<text x="177.6" y="186.5">Polyhex</text>
<text x="203" y="191.6">Page Title:</text>
<text x="177.6" y="194.1">Polyhex</text>
<text x="177.6" y="199.2">Approved:</text>
<text x="177.6" y="201.7">NXP SE</text>
<text x="203" y="201.7">A4</text>
<text x="213.2" y="199.2">Document Number</text>
<text x="236" y="201.7">SCH-95022 PDF: SPF-95022</text>
<text x="285.8" y="199.2">Rev</text>
<text x="286.8" y="201.7">B1</text>
<text x="203" y="206.8">Date:</text>
<text x="213.7" y="206.8">Monday, April 21, 2025</text>
<text x="253.8" y="206.8">Sheet</text>
<text x="264" y="206.8">8</text>
<text x="271.6" y="206.8">of</text>
<text x="279.2" y="206.8">27</text>
</g>
<g font-size="2.3" fill="#004080">
<text x="183.4" y="59.5">BOOT_MODE0</text>
<text x="141" y="62">ONOFF</text>
<text x="183.4" y="62">BOOT_MODE1</text>
<text x="183.4" y="64.5">BOOT_MODE2</text>
<text x="141" y="67.1">POR_B</text>
<text x="183.4" y="67.1">BOOT_MODE3</text>
<text x="141" y="72.2">PMIC_ON_REQ</text>
<text x="141" y="77.2">PMIC_STBY_REQ</text>
<text x="187.4" y="77.2">JTAG_TMS</text>
<text x="187.7" y="74.7">JTAG_TCK</text>
<text x="187.4" y="82.3">JTAG_TDO</text>
<text x="188.6" y="79.8">JTAG_TDI</text>
<text x="141" y="87.4">RTC_XTALI</text>
<text x="186.9" y="84.9">JTAG_MOD</text>
<text x="141" y="92.5">RTC_XTALO</text>
<text x="191.4" y="100.1">CLKIN1</text>
<text x="141" y="105.2">XTALI_24M</text>
<text x="188.8" y="107.7">CLKOUT1</text>
<text x="191.4" y="102.6">CLKIN2</text>
<text x="141" y="110.3">XTALO_24M</text>
<text x="188.8" y="110.3">CLKOUT2</text>
</g>
<text font-size="2.3" fill="#f0f" x="7.2" y="61.5"># System On/Off Button</text>
<text font-size="2.2" x="203" y="199.1">Size</text>
<g font-size="2.1" fill="#f0f">
<text x="127" y="70.4">PU</text>
<text x="208.3" y="75.4">PU</text>
<text x="208.3" y="72.9">PU</text>
<text x="208.3" y="78">PU</text>
<text x="208.3" y="80.5">PU</text>
</g>
<g font-size="2.1" fill="#00f">
<text x="164.9" y="66.3" transform="rotate(90 164.9 66.3)">NVCC_SNVS_1P8</text>
<text x="174.3" y="78.2" transform="rotate(-90 174.3 78.2)">NVCC_JTAG</text>
<text x="174.8" y="111.3" transform="rotate(-90 174.8 111.3)">NVCC_CLK</text>
</g>
<text font-size="2.1" fill="#8000ff" x="208.3" y="83.1">PD</text>
<g font-size="1.8">
<text x="31.8" y="1.9">5</text>
<text x="90.1" y="1.9">4</text>
<text x="148.5" y="1.9">3</text>
<text x="206.9" y="1.9">2</text>
<text x="265.2" y="1.9">1</text>
<text x=".7" y="29.8">D</text>
<text x="295.1" y="29.8">D</text>
<text x=".7" y="81">C</text>
<text x="295.1" y="81">C</text>
<text x=".7" y="132.1">B</text>
<text x="295.1" y="132.1">B</text>
<text x=".7" y="183.3">A</text>
<text x="295.1" y="183.3">A</text>
<text x="31.8" y="209.2">5</text>
<text x="90.1" y="209.2">4</text>
<text x="148.5" y="209.2">3</text>
<text x="206.9" y="209.2">2</text>
<text x="265.2" y="209.2">1</text>
</g>
<text font-size="1.7" fill="#00f" x="165.5" y="98.3" transform="rotate(90 165.5 98.3)">VDD_24M_XTAL_1P8</text>
</svg>
